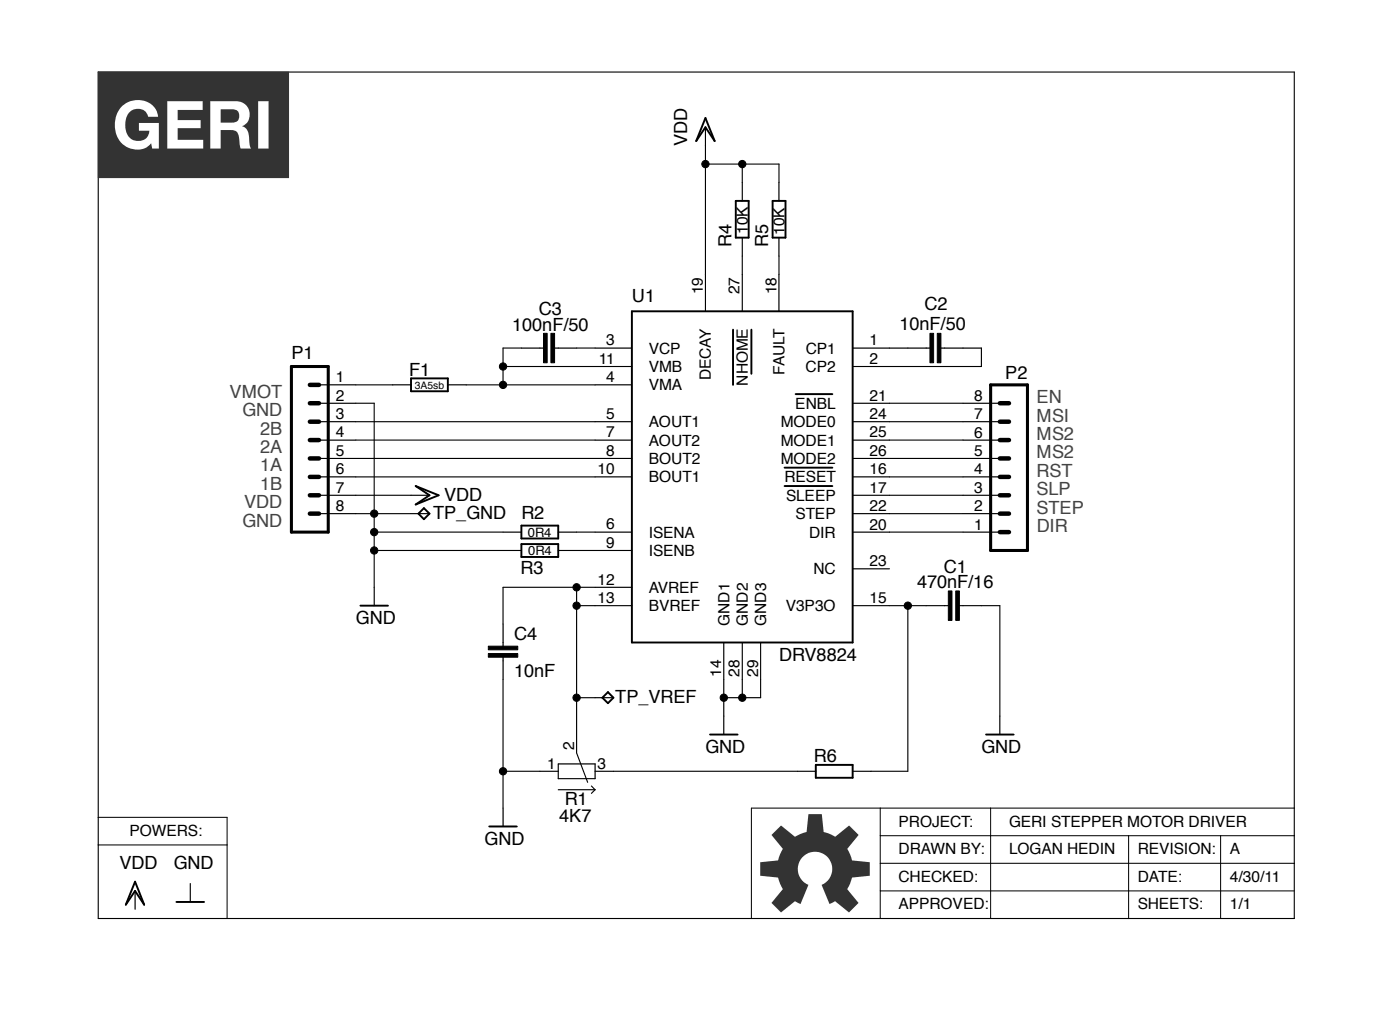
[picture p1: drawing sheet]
<svg xmlns="http://www.w3.org/2000/svg" width="292mm" height="216mm" viewBox="0 0 292 216" stroke-linecap="round" stroke-linejoin="round" font-family="sans-serif">
<!-- layer: Layer 1 -->
<g fill="none" stroke="#000" stroke-width=".21">
<path d="M147.2 26.5v3.9M154.9 38.1v3.8M162.5 38.1v3.8M147.2 57.3v7.6M153.5 41.9h2.7v7.7h-2.7zM154.9 49.6v3.8M154.9 57.3v7.6M161.2 41.9h2.7v7.7h-2.7zM162.5 49.6v3.8M162.5 57.3v7.6M60.8 76.5h7.7v34.5h-7.7zM85.8 78.9h7.6v2.7h-7.6z"/>
<path d="M108.8 72.6h3.8M116.5 72.6h3.8M124.1 72.6h7.7M124.1 76.5h7.7M131.8 64.9h46.1v69.1h-46.1zM152.9 68.8v11.5M156.8 68.8v9.2M177.9 72.6h15.3M197.1 72.6h7.7v3.9h-26.9M66.6 80.3h7.6M66.6 84.1h7.6M66.6 88h7.6"/>
<path d="M66.6 91.8h7.6M66.6 95.6h7.6M66.6 99.5h7.6M81.9 80.3h3.9M93.4 80.3h3.9M124.1 80.3h7.7M124.1 88h7.7M124.1 91.8h7.7M124.1 95.6h7.7M124.1 99.5h7.7M163.7 97.6h10M166 82.2h7.7"/>
<path d="M177.9 84.1h7.7M177.9 88h7.7M177.9 91.8h7.7M177.9 95.6h7.7M177.9 99.5h7.7M200.9 84.1h7.7M200.9 88h7.7M200.9 91.8h7.7M200.9 95.6h7.7M200.9 99.5h7.7M206.7 80.3h7.7v34.5h-7.7zM66.6 103.3h7.6"/>
<path d="M66.6 107.1h7.6M85.8 103.3h3.8M85.8 107.1h3.8M105 111h3.8M105 114.8h3.8M108.8 109.6h7.7v2.7h-7.7zM108.8 113.5h7.7v2.7h-7.7zM116.5 111h3.8M116.5 114.8h3.8M124.1 111h7.7M124.1 114.8h7.7M163.7 101.4h10"/>
<path d="M177.9 111h7.7M177.9 103.3h7.7M177.9 107.1h7.7M177.9 118.7h7.7M200.9 111h7.7M200.9 103.3h7.7M200.9 107.1h7.7M75.2 126.3h5.7M78.1 122.5v3.8M105 130.2v3.8M105 137.9v3.8M124.1 126.3h7.7"/>
<path d="M124.1 122.5h7.7M151 134v19.2M154.9 134v11.5M158.7 134v11.5h-7.7M177.9 126.3h7.7M193.2 126.3h3.9M200.9 126.3h3.9M116.5 159.4h7.6v3h-7.6zM120.3 153.2v3.9M124.1 145.5h3.9M148.1 153.2h5.8M170.2 159.6h7.7v2.6h-7.7z"/>
<path d="M205.7 153.2h5.8M208.6 149.4v3.8M102.1 172.4h5.7M105 168.6v3.8M112.6 160.9h3.9M116.5 164.7h7.6M124.1 160.9h3.9M166.4 160.9h3.8M177.9 160.9h3.8M28.2 185.8v3.9M36.8 188.2h5.8M39.7 184.3v3.9"/>
<circle cx="147.2" cy="34.2" r=".76"/>
<circle cx="154.9" cy="34.2" r=".76"/>
<circle cx="105" cy="76.5" r=".76"/>
<circle cx="105" cy="80.3" r=".76"/>
<circle cx="78.1" cy="114.8" r=".76"/>
<circle cx="78.1" cy="107.1" r=".76"/>
<circle cx="78.1" cy="111" r=".76"/>
<circle cx="120.3" cy="122.5" r=".76"/>
<circle cx="120.3" cy="126.3" r=".76"/>
<circle cx="189.4" cy="126.3" r=".76"/>
<circle cx="120.3" cy="145.5" r=".76"/>
<circle cx="151" cy="145.5" r=".76"/>
<circle cx="154.9" cy="145.5" r=".76"/>
<circle cx="105" cy="160.9" r=".76"/>
</g>
<g fill="none" stroke="#000" stroke-width=".4">
<path d="M153.5 41.9h2.7v7.7h-2.7zM161.2 41.9h2.7v7.7h-2.7zM85.8 78.9h7.6v2.7h-7.6zM131.8 64.9h46.1v69.1h-46.1zM152.9 68.8v11.5M156.8 68.8v9.2M163.7 97.6h10M166 82.2h7.7M108.8 113.5h7.7v2.7h-7.7zM108.8 109.6h7.7v2.7h-7.7zM163.7 101.4h10M75.2 126.3h5.7"/>
<path d="M148.1 153.2h5.8M170.2 159.6h7.7v2.6h-7.7zM205.7 153.2h5.8M102.1 172.4h5.7M36.8 188.2h5.8"/>
</g>
<g fill="none" stroke="#000" stroke-width=".23">
<path d="M147.2 26.5v3.9M154.9 38.1v3.8M162.5 38.1v3.8M147.2 57.3v7.6M154.9 49.6v3.8M154.9 57.3v7.6M162.5 49.6v3.8M162.5 57.3v7.6M108.8 72.6h4.6M115.7 72.6h4.6M124.1 72.6h7.7M124.1 76.5h7.7"/>
<path d="M177.9 72.6h16.1M196.3 72.6h8.5v3.9h-26.9M66.6 80.3h7.6M66.6 84.1h7.6M66.6 88h7.6M66.6 91.8h7.6M66.6 95.6h7.6M66.6 99.5h7.6M81.9 80.3h3.9M93.4 80.3h3.9M124.1 80.3h7.7M124.1 88h7.7"/>
<path d="M124.1 91.8h7.7M124.1 95.6h7.7M124.1 99.5h7.7M177.9 84.1h7.7M177.9 88h7.7M177.9 91.8h7.7M177.9 95.6h7.7M177.9 99.5h7.7M200.9 84.1h7.7M200.9 88h7.7M200.9 91.8h7.7M200.9 95.6h7.7"/>
<path d="M200.9 99.5h7.7M66.6 103.3h7.6M66.6 107.1h7.6M85.8 103.3h3.8M85.8 107.1h3.8M105 111h3.8M105 114.8h3.8M116.5 111h3.8M116.5 114.8h3.8M124.1 111h7.7M124.1 114.8h7.7M177.9 111h7.7"/>
<path d="M177.9 103.3h7.7M177.9 107.1h7.7M177.9 118.7h7.7M200.9 111h7.7M200.9 103.3h7.7M200.9 107.1h7.7M78.1 122.5v3.8M105 130.2v4.6M105 137.1v4.6M124.1 126.3h7.7M124.1 122.5h7.7M151 134v19.2"/>
<path d="M154.9 134v11.5M158.7 134v11.5h-7.7M177.9 126.3h7.7M193.2 126.3h4.7M200.2 126.3h4.6M116.5 159.4h7.6v3h-7.6zM120.3 153.2v3.9M124.1 145.5h3.9M208.6 149.4v3.8M105 168.6v3.8M112.6 160.9h3.9M116.5 164.7h7.6"/>
<path d="M124.1 160.9h3.9M166.4 160.9h3.8M177.9 160.9h3.8M28.2 185.8v3.9M39.7 184.3v3.9"/>
</g>
<path d="M113.4 69.5h.8v6.2h-.8zM114.9 69.5h.8v6.2h-.8zM194 69.5h.8v6.2h-.8zM195.5 69.5h.8v6.2h-.8zM101.9 136.3h6.1v.8h-6.1zM101.9 134.8h6.1v.8h-6.1zM197.9 123.3h.7v6.1h-.7zM199.4 123.3h.8v6.1h-.8z" fill="#000" stroke="#000" stroke-width=".21"/>
<g fill="#000">
<path d="M112.6 72.6h.8zM115.7 72.6h.8zM193.2 72.6h.8zM196.3 72.6h.8zM64.6 88h2zM64.6 84.1h2zM64.6 80.3h2zM64.6 95.6h2zM64.6 91.8h2zM64.6 99.5h2zM208.6 95.6h1.9zM208.6 99.5h1.9z"/>
<path d="M208.6 84.1h1.9zM208.6 88h1.9zM208.6 91.8h1.9zM64.6 107.1h2zM64.6 103.3h2zM208.6 103.3h1.9zM208.6 107.1h1.9zM208.6 111h1.9zM105 134v.8zM105 137.1v.8zM197.1 126.3h.8zM200.2 126.3h.7z"/>
</g>
<path d="M60.8 76.5h7.7v34.5h-7.7zM206.7 80.3h7.7v34.5h-7.7z" fill="none" stroke="#000" stroke-width=".63"/>
<g fill="none" stroke="#000" stroke-width=".93">
<path d="M64.6 88h2M64.6 84.1h2M64.6 80.3h2M64.6 95.6h2M64.6 91.8h2M64.6 99.5h2M208.6 88h1.9M208.6 84.1h1.9M208.6 95.6h1.9M208.6 91.8h1.9M208.6 99.5h1.9M64.6 107.1h2"/>
<path d="M64.6 103.3h2M208.6 107.1h1.9M208.6 103.3h1.9M208.6 111h1.9"/>
</g>
<g fill="#000" stroke="#000" stroke-width=".4">
<path d="M147.2 26.5l-1.9 2.9zM147.2 24.6l-1.9 4.8zM147.2 26.5l1.9 2.9zM147.2 24.6l1.9 4.8zM86.7 105.2l2.9-1.9zM86.7 105.2l4.8-1.9zM87.3 107.1l1.1-1.1zM88.4 106l1.2 1.1zM87.3 107.1l1.1 1.2zM86.7 101.4l2.9 1.9zM88.4 108.3l1.2-1.2zM86.7 101.4l4.8 1.9z"/>
<path d="M125.7 145.5l1.1-1.1zM126.8 144.4l1.2 1.1zM125.7 145.5l1.1 1.2zM128 145.5l-1.2 1.2zM28.2 185.8l-1.9 2.9zM28.2 183.9l-1.9 4.8zM28.2 185.8l1.9 2.9zM28.2 183.9l1.9 4.8z"/>
</g>
<g fill="#000" stroke="#000" stroke-width=".23">
<path d="M20.5 15v155.5zM20.5 15h249.5zM147.2 30.4v3.8zM147.2 34.2v23.1zM154.9 34.2v3.9zM147.2 34.2h7.7zM162.5 34.2v3.9zM154.9 34.2h7.6zM154.9 53.4v3.9zM162.5 53.4v3.9zM105 72.6v3.9zM105 76.5v3.8z"/>
<path d="M105 72.6h3.8zM105 76.5h19.1zM120.3 72.6h3.8zM74.2 84.1h3.9zM78.1 84.1v23zM74.2 80.3h7.7zM97.3 80.3h7.7zM105 80.3h19.1zM74.2 88h49.9zM74.2 91.8h49.9zM74.2 95.6h49.9zM74.2 99.5h49.9z"/>
<path d="M185.6 84.1h15.3zM185.6 88h15.3zM185.6 91.8h15.3zM185.6 95.6h15.3zM185.6 99.5h15.3zM74.2 107.1h3.9zM78.1 107.1v3.9zM78.1 111v3.8zM78.1 114.8v7.7zM78.1 107.1h7.7zM74.2 103.3h11.6zM78.1 114.8h26.9z"/>
<path d="M78.1 111h26.9zM120.3 111h3.8zM120.3 114.8h3.8zM185.6 103.3h15.3zM185.6 107.1h15.3zM185.6 111h15.3zM105 122.5v7.7zM120.3 122.5v3.8zM120.3 126.3v19.2zM105 122.5h15.3zM120.3 122.5h3.8zM120.3 126.3h3.8z"/>
<path d="M185.6 126.3h3.8zM189.4 126.3h3.8zM204.8 126.3h3.8zM120.3 157.1l2.3 6.1zM120.3 145.5v7.7zM120.3 145.5h3.8zM208.6 126.3v23.1zM20.5 170.5v5.8zM20.5 176.3v15.3zM105 160.9v7.7zM105 141.7v19.2zM105 160.9h7.6z"/>
<path d="M123.4 164l.7 .7zM123.4 165.5l.7-.8zM128 160.9h38.4zM181.7 160.9h7.7zM189.4 126.3v34.6zM270 168.6v5.7zM270 15v153.6zM20.5 191.6h26.9zM47.4 191.6h109.4zM156.8 191.6h26.8zM183.6 191.6h23.1zM206.7 191.6h28.8z"/>
<path d="M235.5 191.6h19.2zM254.7 191.6h15.3zM270 180.1v11.5zM270 174.3v5.8z"/>
</g>
<g fill="#000">
<circle cx="147.2" cy="34.2" r=".76"/>
<circle cx="154.9" cy="34.2" r=".76"/>
<circle cx="105" cy="76.5" r=".76"/>
<circle cx="105" cy="80.3" r=".76"/>
<circle cx="78.1" cy="114.8" r=".76"/>
<circle cx="78.1" cy="107.1" r=".76"/>
<circle cx="78.1" cy="111" r=".76"/>
<circle cx="120.3" cy="122.5" r=".76"/>
<circle cx="120.3" cy="126.3" r=".76"/>
<circle cx="189.4" cy="126.3" r=".76"/>
<circle cx="120.3" cy="145.5" r=".76"/>
<circle cx="151" cy="145.5" r=".76"/>
<circle cx="154.9" cy="145.5" r=".76"/>
<circle cx="105" cy="160.9" r=".76"/>
</g>
<g fill="#000" stroke="#000" stroke-width=".21">
<path d="M20.5 170.5h26.9zM47.4 170.5v5.8zM47.4 176.3v15.3zM20.5 176.3h26.9zM156.8 168.6v23zM183.6 168.6v5.7zM183.6 168.6h23.1zM183.6 174.3h23.1zM156.8 168.6h26.8zM206.7 168.6h63.3zM206.7 174.3h28.8zM206.7 174.3v17.3z"/>
<path d="M206.7 168.6v5.7zM235.5 174.3h19.2zM235.5 174.3v17.3zM254.7 174.3h15.3zM254.7 174.3v17.3zM183.6 185.8v5.8zM183.6 180.1v5.7zM183.6 174.3v5.8zM183.6 180.1h86.4zM183.6 185.8h86.4z"/>
</g>
<g fill="#333">
<path d="M46 22.8h2.4a1.39 1.39 0 0 1 1.5 1.4 1.39 1.39 0 0 1-1.5 1.4h-2.4z"/>
<path d="M161 174.2l1.9-2 2.9 2.4 2.5-1 .4-3.8h2.8l.3 3.8 .9 .2 1.6 .8 2.9-2.4 1.9 2-2.3 2.9 1 2.4 3.7 .4v2.8l-3.7 .4-.4 1.2-.7 1.2 2.4 2.9-2 1.9-2.9-2.3-1.1 .6-1.7-4a3.6 3.6 0 0 0 1.5-5.5 3.6 3.6 0 0 0-5.7 0 3.6 3.6 0 0 0 1.5 5.5l-1.7 4-1.2-.6-2.9 2.3-1.9-1.9 2.3-2.9-1-2.4-3.7-.4v-2.8l3.7-.4 1-2.4z"/>
<path d="M53.9 21.1h2.1v9.9h-2.1zM43.9 21.1h5.3a2.75 2.75 0 0 1 2.8 2.1 2.75 2.75 0 0 1-1.5 3.1 2.82 2.82 0 0 1 1.5 3.1l.1 1.1 .3 .5h-2.2l-.2-1.1a3.6 3.6 0 0 0-.8-2.6l-.6-.1-2.6-.1v3.9h-2.1zM34.9 21.1h7.4v1.8h-5.2v2.2h4.8v1.6h-4.8v2.5h5.3v1.8h-7.5zM25.5 22.1a4.5 4.5 0 0 1 7.3 1.5l.2 .8h-2.1a2.34 2.34 0 0 0-2.2-1.7 2.34 2.34 0 0 0-2.2 1.6 4 4 0 0 0 1.1 4.8 2.35 2.35 0 0 0 3.6-1.8h-2.2v-1.7h4.1v5.4h-1.3l-.3-1.1a4.2 4.2 0 0 1-6 .1 5.8 5.8 0 0 1 0-7.9zM20.4 14.9v22.3h39.9v-22.3z"/>
</g>
<g font-size="3.8">
<text x="143.3" y="30.4" transform="rotate(-90 143.3 30.4)">VDD</text>
<text x="152.6" y="51.5" transform="rotate(-90 152.6 51.5)">R4</text>
<text x="160.3" y="51.5" transform="rotate(-90 160.3 51.5)">R5</text>
<text x="112.4" y="65.7">C3</text>
<text x="131.8" y="63">U1</text>
<text x="192.9" y="64.7">C2</text>
<text x="106.9" y="69">100nF/50</text>
<text x="187.7" y="68.8">10nF/50</text>
<text x="60.8" y="74.9">P1</text>
<text x="85.4" y="78.4">F1</text>
<text x="209.7" y="79.1">P2</text>
<text x="92.7" y="104.5">VDD</text>
<text x="90.4" y="108.3">TP_GND</text>
<text x="108.8" y="108.3">R2</text>
<text x="108.6" y="119.8">R3</text>
<text x="196.9" y="119.4">C1</text>
<text x="191.3" y="122.7">470nF/16</text>
<text x="74.2" y="130.2">GND</text>
<text x="107.3" y="133.4">C4</text>
<text x="162.5" y="137.9">DRV8824</text>
<text x="107.2" y="141.1">10nF</text>
<text x="128.4" y="146.7">TP_VREF</text>
<text x="147.2" y="157.1">GND</text>
<text x="169.8" y="159">R6</text>
<text x="204.8" y="157.1">GND</text>
<text x="117.8" y="168">R1</text>
<text x="116.7" y="171.4">4K7</text>
<text x="101.1" y="176.2">GND</text>
<text x="24.9" y="181.2">VDD</text>
<text x="36.2" y="181.2">GND</text>
</g>
<g font-size="3.8" fill="#444">
<text x="47.9" y="83">VMOT</text>
<text x="50.6" y="86.8">GND</text>
<text x="216.3" y="84.1">EN</text>
<text x="216.3" y="88">MSI</text>
<text x="54.3" y="90.6">2B</text>
<text x="54.3" y="94.5">2A</text>
<text x="216.3" y="91.8">MS2</text>
<text x="216.3" y="95.6">MS2</text>
<text x="54.3" y="98.3">1A</text>
<text x="216.3" y="99.5">RST</text>
<text x="51" y="106">VDD</text>
<text x="54.3" y="102.2">1B</text>
<text x="216.3" y="103.3">SLP</text>
<text x="216.3" y="107.2">STEP</text>
<text x="50.6" y="109.8">GND</text>
<text x="216.3" y="111">DIR</text>
</g>
<g font-size="3.2">
<text x="156" y="48.8" transform="rotate(-90 156 48.8)">10K</text>
<text x="163.7" y="49" transform="rotate(-90 163.7 49)">10K</text>
<text x="146.6" y="61.4" transform="rotate(-90 146.6 61.4)">19</text>
<text x="154.3" y="61.4" transform="rotate(-90 154.3 61.4)">27</text>
<text x="162" y="61.4" transform="rotate(-90 162 61.4)">18</text>
<text x="124.9" y="75.9">11</text>
<text x="126.5" y="72.1">3</text>
<text x="135.3" y="77.6">VMB</text>
<text x="135.3" y="73.8">VCP</text>
<text x="168.1" y="77.6">CP2</text>
<text x="168.1" y="73.8">CP1</text>
<text x="181.4" y="75.9">2</text>
<text x="181.4" y="72.1">1</text>
<text x="70.1" y="79.7">1</text>
<text x="70.1" y="83.6">2</text>
<text x="126.5" y="79.7">4</text>
<text x="135.3" y="81.4">VMA</text>
<text x="148.3" y="79.3" transform="rotate(-90 148.3 79.3)">DECAY</text>
<text x="156" y="80.4" transform="rotate(-90 156 80.4)">NHOME</text>
<text x="163.7" y="78.2" transform="rotate(-90 163.7 78.2)">FAULT</text>
<text x="181.4" y="83.6">21</text>
<text x="203.3" y="83.6">8</text>
<text x="70.1" y="87.4">3</text>
<text x="126.5" y="87.4">5</text>
<text x="135.3" y="89.1">AOUT1</text>
<text x="162.9" y="89.1">MODE0</text>
<text x="165.9" y="85.3">ENBL</text>
<text x="181.4" y="87.4">24</text>
<text x="203.3" y="87.4">7</text>
<text x="70.1" y="91.3">4</text>
<text x="70.1" y="95.1">5</text>
<text x="126.5" y="91.3">7</text>
<text x="126.5" y="95.1">8</text>
<text x="135.3" y="92.9">AOUT2</text>
<text x="162.9" y="93">MODE1</text>
<text x="181.4" y="91.3">25</text>
<text x="181.4" y="95.1">26</text>
<text x="203.3" y="95.1">5</text>
<text x="203.3" y="91.3">6</text>
<text x="70.1" y="98.9">6</text>
<text x="124.7" y="98.9">10</text>
<text x="135.3" y="96.8">BOUT2</text>
<text x="135.3" y="100.6">BOUT1</text>
<text x="162.9" y="96.8">MODE2</text>
<text x="163.7" y="100.6">RESET</text>
<text x="181.4" y="98.9">16</text>
<text x="203.3" y="98.9">4</text>
<text x="70.1" y="102.8">7</text>
<text x="70.1" y="106.6">8</text>
<text x="164" y="104.5">SLEEP</text>
<text x="181.4" y="106.6">22</text>
<text x="181.4" y="102.8">17</text>
<text x="203.3" y="106.6">2</text>
<text x="203.3" y="102.8">3</text>
<text x="126.5" y="110.5">6</text>
<text x="135.3" y="112.1">ISENA</text>
<text x="166" y="108.3">STEP</text>
<text x="168.8" y="112.1">DIR</text>
<text x="181.4" y="110.5">20</text>
<text x="203.3" y="110.5">1</text>
<text x="126.5" y="114.3">9</text>
<text x="135.3" y="116">ISENB</text>
<text x="169.7" y="119.8">NC</text>
<text x="181.4" y="118.1">23</text>
<text x="124.7" y="125.8">13</text>
<text x="124.7" y="122">12</text>
<text x="135.3" y="123.7">AVREF</text>
<text x="181.4" y="125.8">15</text>
<text x="135.3" y="127.5">BVREF</text>
<text x="152.2" y="130.5" transform="rotate(-90 152.2 130.5)">GND1</text>
<text x="156" y="130.5" transform="rotate(-90 156 130.5)">GND2</text>
<text x="159.8" y="130.5" transform="rotate(-90 159.8 130.5)">GND3</text>
<text x="163.9" y="127.5">V3P3O</text>
<text x="150.5" y="141.1" transform="rotate(-90 150.5 141.1)">14</text>
<text x="154.3" y="141.1" transform="rotate(-90 154.3 141.1)">28</text>
<text x="158.2" y="141.1" transform="rotate(-90 158.2 141.1)">29</text>
<text x="114.1" y="160.4">1</text>
<text x="119.8" y="156.5" transform="rotate(-90 119.8 156.5)">2</text>
<text x="124.7" y="160.4">3</text>
<text x="187.5" y="172.4">PROJECT:</text>
<text x="210.5" y="172.4">GERI STEPPER MOTOR DRIVER</text>
<text x="27" y="174.3">POWERS:</text>
<text x="187.5" y="178.2">DRAWN BY:</text>
<text x="210.5" y="178.2">LOGAN HEDIN</text>
<text x="237.4" y="178.2">REVISION:</text>
<text x="256.6" y="178.2">A</text>
<text x="187.5" y="183.9">CHECKED:</text>
<text x="237.4" y="183.9">DATE:</text>
<text x="256.6" y="183.9">4/30/11</text>
<text x="187.5" y="189.7">APPROVED:</text>
<text x="237.4" y="189.7">SHEETS:</text>
<text x="256.6" y="189.7">1/1</text>
</g>
<g font-size="2.7">
<text x="110.1" y="112">0R4</text>
<text x="110.2" y="115.8">0R4</text>
</g>
<text font-size="2.2" x="86.5" y="81.1">3A5sb</text>
</svg>
